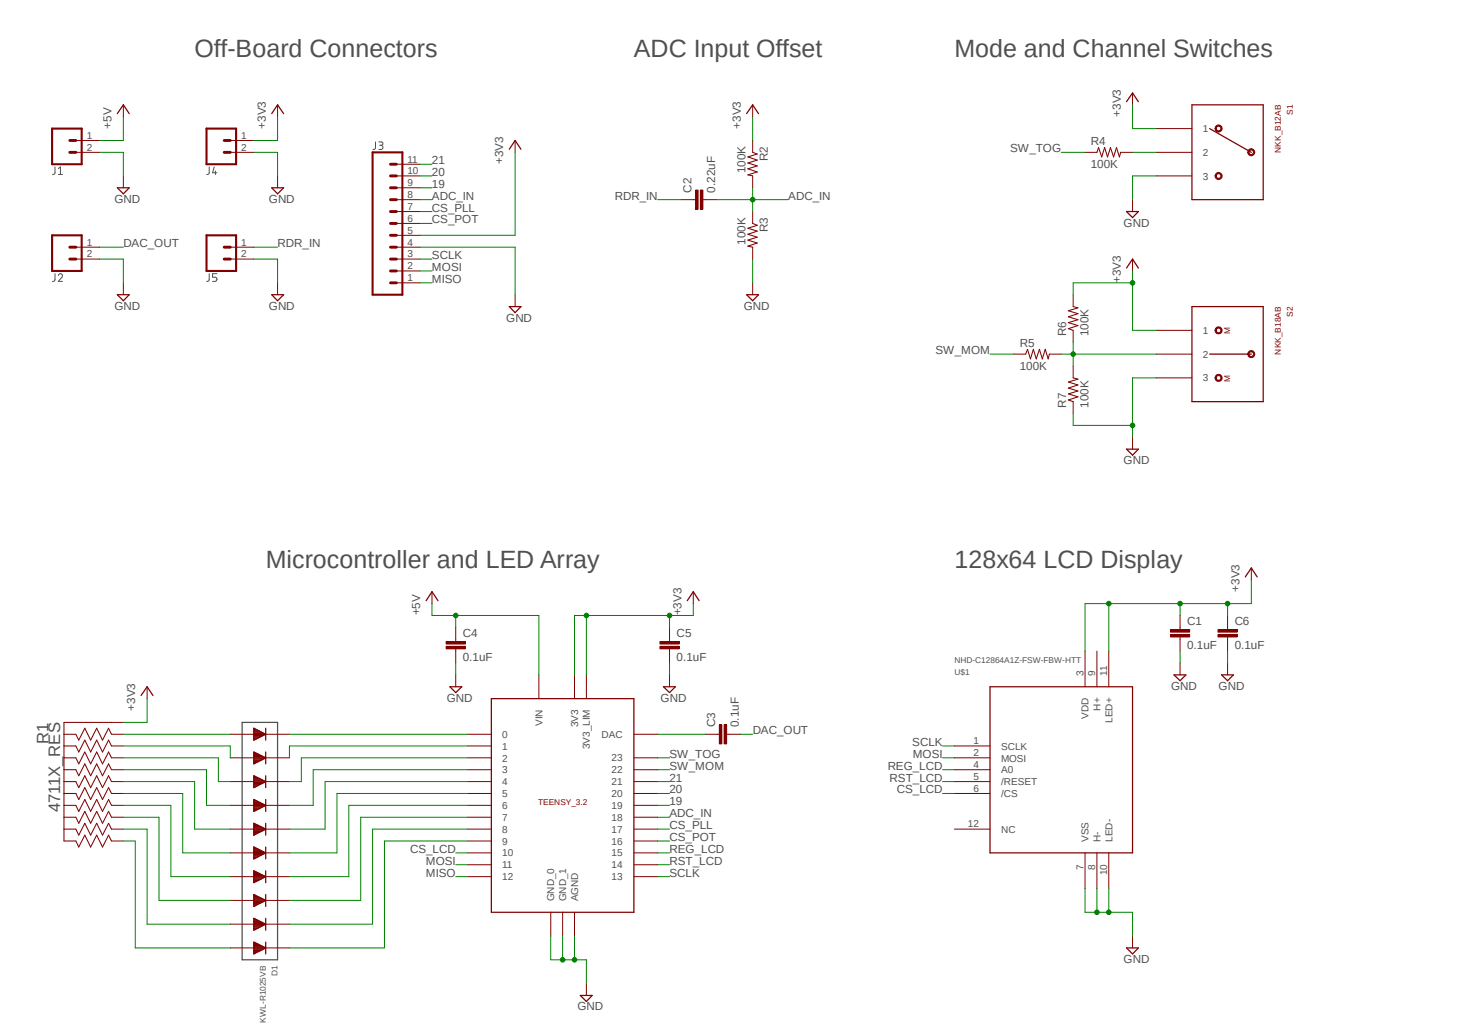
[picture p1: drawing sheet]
<svg xmlns="http://www.w3.org/2000/svg" width="297mm" height="210mm" viewBox="0 0 297 210" stroke-linecap="round" stroke-linejoin="round" font-family="sans-serif">
<path d="M6.3 6.4l256.9 201.9M263.2 6.4l-256.9 201.9" fill="none" stroke="#fff" stroke-width=".2"/>
<path d="M49.2 146.7h7.2v48.2h-7.2z" fill="none" stroke="#505050" stroke-width=".25"/>
<g fill="none" stroke="#505050" stroke-width=".2">
<path d="M11.2 33.9v1.2a.38 .38 0 0 1-.5 .3M11.9 35.4h.8M11.9 34.2l.4-.3v1.5M42.5 33.9v1.2a.38 .38 0 0 1-.5 .3M43.5 33.9l-.3 1.2h.9M43.8 34.8v.6M76.3 28.8v1.2a.38 .38 0 0 1-.5 .4M77 28.8h.5a.34 .34 0 0 1 .3 .4 .34 .34 0 0 1-.3 .3h-.4M77.4 29.5a.42 .42 0 0 1 .4 .4 .42 .42 0 0 1-.4 .5h-.4M11.2 55.6v1.2a.38 .38 0 0 1-.5 .3M11.9 56a.42 .42 0 0 1 .5-.4 .42 .42 0 0 1 .2 .7l-.7 .8h.8M42.5 55.6v1.2a.38 .38 0 0 1-.5 .3"/>
<path d="M44.1 55.6h-.9v.7h.7l.2 .3-.2 .5h-.7"/>
</g>
<path d="M86.6 122l1.2-1.8 1.2 1.8M139.6 122l1.2-1.8 1.2 1.8M99.8 141.9h29v43.4h-29zM117.9 202.2h2.4l-1.2 1.2z" fill="none" stroke="#800000" stroke-width=".25"/>
<g fill="none" stroke="#800000" stroke-width=".2">
<path d="M87.8 120.2v2.4M109.5 137.1v4.8M116.7 137.1v4.8M119.1 137.1v4.8M140.8 120.2v2.4M95 149.1h4.8M95 151.5h4.8M95 153.9h4.8M95 156.3h4.8M95 158.7h4.8M128.8 149.1h4.8M128.8 153.9h4.8"/>
<path d="M128.8 156.3h4.8M128.8 158.7h4.8M145.7 149.1h.4M147.6 149.1h.5M95 161.2h4.8M95 163.6h4.8M95 166h4.8M95 168.4h4.8M95 170.8h4.8M95 173.2h4.8M95 175.6h4.8M95 178.1h4.8"/>
<path d="M128.8 161.2h4.8M128.8 163.6h4.8M128.8 166h4.8M128.8 168.4h4.8M128.8 170.8h4.8M128.8 173.2h4.8M128.8 175.6h4.8M128.8 178.1h4.8M111.9 185.3v4.8M114.3 185.3v4.8M116.7 185.3v4.8M119.1 199.8v2.4"/>
</g>
<path d="M146.1 147.2h.5v3.9h-.5z" fill-rule="evenodd" fill="#800000"/>
<path d="M146.1 147.2h.5v3.9h-.5z" fill="none" stroke="#800000" stroke-width=".2"/>
<path d="M147.1 147.2h.5v3.9h-.5z" fill-rule="evenodd" fill="#800000"/>
<g fill="none" stroke="#800000" stroke-width=".2">
<path d="M29.9 139.5v2.4M92.6 129.8v.5M92.6 131.7v.5M220.4 132.2v7.3M222.8 132.2v7.3M225.3 132.2v7.3M22.6 149.1h2.5M22.6 146.7h2.5M22.6 151.5h2.5M22.6 153.9h2.5M22.6 156.3h2.5M22.6 158.7h2.5"/>
<path d="M46.8 149.1h4.8M46.8 153.9h4.8M46.8 158.7h4.8M54 149.1h4.8M54 153.9h4.8M54 158.7h4.8M143.3 149.1h2.4M147.1 147.2h.5v3.9h-.5zM148.1 149.1h2.4M193.9 151.5h7.2M193.9 153.9h7.2M193.9 156.3h7.2"/>
<path d="M193.9 158.7h7.2M22.6 161.2h2.5M22.6 163.6h2.5M22.6 166h2.5M22.6 168.4h2.5M22.6 170.8h2.5M46.8 163.6h4.8M46.8 168.4h4.8M46.8 173.2h4.8M46.8 178.1h4.8M54 163.6h4.8M54 168.4h4.8"/>
<path d="M54 173.2h4.8M54 178.1h4.8M193.9 161.2h7.2M193.9 168.4h7.2M220.4 173.2v7.3M222.8 173.2v7.3M225.3 173.2v7.3M46.8 182.9h4.8M46.8 187.7h4.8M46.8 192.5h4.8M54 182.9h4.8M54 187.7h4.8"/>
<path d="M54 192.5h4.8"/>
</g>
<path d="M13 149.1h2.4l.6 1.2 1.2-2.4 1.2 2.4 1.2-2.4 1.2 2.4 1.3-2.4 .5 1.2M13 153.9h2.4l.6 1.3 1.2-2.5 1.2 2.5 1.2-2.5 1.2 2.5 1.3-2.5 .5 1.2M13 151.5h2.4l.6 1.2 1.2-2.4 1.2 2.4 1.2-2.4 1.2 2.4 1.3-2.4 .5 1.2M13 156.3h2.4l.6 1.3 1.2-2.4 1.2 2.4 1.2-2.4 1.2 2.4 1.3-2.4 .5 1.1M13 158.7h2.4l.6 1.3 1.2-2.4 1.2 2.4 1.2-2.4 1.2 2.4 1.3-2.4 .5 1.1M22.6 146.7h-9.6v24.1h2.4l.6 1.2 1.2-2.4 1.2 2.4 1.2-2.4 1.2 2.4 1.3-2.4 .5 1.2M13 161.2h2.4l.6 1.2 1.2-2.4 1.2 2.4 1.2-2.4 1.2 2.4 1.3-2.4 .5 1.2M13 163.6h2.4l.6 1.2 1.2-2.4 1.2 2.4 1.2-2.4 1.2 2.4 1.3-2.4 .5 1.2M13 166h2.4l.6 1.2 1.2-2.4 1.2 2.4 1.2-2.4 1.2 2.4 1.3-2.4 .5 1.2M13 168.4h2.4l.6 1.2 1.2-2.4 1.2 2.4 1.2-2.4 1.2 2.4 1.3-2.4 .5 1.2" fill="none" stroke="#800000" stroke-width=".21"/>
<g fill="none" stroke="#800000" stroke-width=".25">
<path d="M201.1 139.5h29v33.7h-29zM28.7 141.3l1.2-1.8 1.2 1.8M51.6 147.9l2.4 1.2-2.4 1.2zM51.6 152.7l2.4 1.2-2.4 1.3zM51.6 157.6l2.4 1.1-2.4 1.3zM51.6 150.2h.1M51.6 150.1h.5M51.6 149.9h.9M51.6 149.7h1.2M51.6 149.5h1.6M51.6 149.4h1.9M51.6 149.2h2.3"/>
<path d="M51.6 149h2.2M51.6 148.8h1.8M51.6 148.6h1.4M51.6 148.5h1.1M51.6 148.3h.7M51.6 148.1h.4M51.6 148h.1M51.6 155h.2M51.6 154.9h.6M51.6 154.7h.9M51.6 154.5h1.3M51.6 154.3h1.6"/>
<path d="M51.6 154.1h2M51.6 154h2.3M51.6 153.8h2.1M51.6 153.6h1.7M51.6 153.5h1.4M51.6 153.2h1M51.6 153.1h.7M51.6 152.9h.3M51.6 159.9h.3M51.6 159.7h.6M51.6 159.5h1M51.6 159.3h1.3"/>
<path d="M51.6 159.1h1.7M51.6 159h2M51.6 158.8h2.4M51.6 158.6h2M51.6 158.4h1.7M51.6 158.2h1.4M51.6 158.1h1M51.6 157.9h.6M51.6 157.7h.3M54 147.9v2.4M54 152.7v2.5M54 157.6v2.4"/>
<path d="M51.6 162.4l2.4 1.2-2.4 1.2zM51.6 167.2l2.4 1.2-2.4 1.2zM51.6 172l2.4 1.2-2.4 1.3zM51.6 176.9l2.4 1.2-2.4 1.2zM51.6 164.6h.3M51.6 164.5h.6M51.6 164.3h1M51.6 164.1h1.4M51.6 163.9h1.7M51.6 163.7h2.1M51.6 163.6h2.4M51.6 163.4h2"/>
<path d="M51.6 163.2h1.7M51.6 163h1.3M51.6 162.9h.9M51.6 162.7h.6M51.6 162.5h.2M51.6 169.6h.1M51.6 169.4h.3M51.6 169.2h.7M51.6 169.1h1.1M51.6 168.9h1.4M51.6 168.7h1.8M51.6 168.5h2.1"/>
<path d="M51.6 168.4h2.3M51.6 168.2h2M51.6 168h1.6M51.6 167.9h1.2M51.6 167.6h.9M51.6 167.5h.5M51.6 167.3h.2M51.6 174.4h.1M51.6 174.2h.4M51.6 174.1h.8M51.6 173.9h1.1M51.6 173.7h1.5"/>
<path d="M51.6 173.5h1.8M51.6 173.4h2.2M51.6 173.2h2.2M51.6 173h1.9M51.6 172.8h1.5M51.6 172.6h1.2M51.6 172.5h.9M51.6 172.3h.5M51.6 172.1h.1M51.6 179.2h.1M51.6 179h.5M51.6 178.9h.8"/>
<path d="M51.6 178.7h1.1M51.6 178.5h1.5M51.6 178.3h1.9M51.6 178.1h2.2M51.6 178h2.2M51.6 177.8h1.8M51.6 177.6h1.5M51.6 177.4h1.1M51.6 177.2h.8M51.6 177.1h.4M51.6 176.9h.1M54 162.4v2.4"/>
<path d="M54 167.2v2.4M54 172v2.5M54 176.9v2.4M51.6 181.7l2.4 1.2-2.4 1.2zM51.6 186.5l2.4 1.2-2.4 1.2zM51.6 191.3l2.4 1.2-2.4 1.3zM51.6 184h.2M51.6 183.8h.5M51.6 183.6h.9M51.6 183.5h1.2M51.6 183.3h1.6M51.6 183.1h2"/>
<path d="M51.6 183h2.3M51.6 182.8h2.2M51.6 182.6h1.8M51.6 182.4h1.4M51.6 182.2h1.1M51.6 182.1h.7M51.6 181.9h.4M51.6 181.7h.1M51.6 188.8h.2M51.6 188.6h.6M51.6 188.5h.9M51.6 188.3h1.3"/>
<path d="M51.6 188.1h1.6M51.6 187.9h2M51.6 187.7h2.3M51.6 187.6h2.1M51.6 187.4h1.7M51.6 187.2h1.4M51.6 187h1M51.6 186.9h.7M51.6 186.7h.3M51.6 193.6h.3M51.6 193.4h.6M51.6 193.3h1"/>
<path d="M51.6 193.1h1.3M51.6 192.9h1.7M51.6 192.7h2M51.6 192.5h2.4M51.6 192.4h2M51.6 192.2h1.7M51.6 192h1.3M51.6 191.8h1M51.6 191.6h.6M51.6 191.5h.3M54 181.7v2.4M54 186.5v2.4"/>
<path d="M54 191.3v2.5"/>
</g>
<path d="M90.6 130.3h3.9v.5h-3.9z" fill-rule="evenodd" fill="#800000"/>
<path d="M90.6 130.3h3.9v.5h-3.9z" fill="none" stroke="#800000" stroke-width=".2"/>
<path d="M90.6 131.3h3.9v.5h-3.9z" fill-rule="evenodd" fill="#800000"/>
<path d="M90.6 131.3h3.9v.5h-3.9zM92.6 127.4v2.4M92.6 132.2v2.5M136 129.8v.5M136 131.7v.5" fill="none" stroke="#800000" stroke-width=".2"/>
<path d="M134.1 130.3h3.9v.5h-3.9z" fill-rule="evenodd" fill="#800000"/>
<path d="M134.1 130.3h3.9v.5h-3.9z" fill="none" stroke="#800000" stroke-width=".2"/>
<path d="M134.1 131.3h3.9v.5h-3.9z" fill-rule="evenodd" fill="#800000"/>
<path d="M254.2 115.4v2.4M92.6 137.1v2.4M134.1 131.3h3.9v.5h-3.9zM136 127.4v2.4M136 132.2v2.5M136 137.1v2.4M239.7 127.4v.5M239.7 129.3v.5" fill="none" stroke="#800000" stroke-width=".2"/>
<path d="M253 117.2l1.2-1.8 1.2 1.8M91.4 139.5h2.4l-1.2 1.2zM134.8 139.5h2.4l-1.2 1.2z" fill="none" stroke="#800000" stroke-width=".25"/>
<path d="M237.8 127.9h3.9v.5h-3.9z" fill-rule="evenodd" fill="#800000"/>
<path d="M237.8 127.9h3.9v.5h-3.9z" fill="none" stroke="#800000" stroke-width=".2"/>
<path d="M237.8 128.9h3.9v.5h-3.9z" fill-rule="evenodd" fill="#800000"/>
<g fill="none" stroke="#800000" stroke-width=".2">
<path d="M15.4 28.5h4.8M15.4 30.9h4.8M25.1 35.7v2.4M152.9 28.5v2.4M152.9 35.7v2.4M15.4 50.2h4.8M15.4 52.6h4.8M25.1 57.4v2.5M140.8 40.6h.5M142.7 40.6h.6M152.9 43v2.4M152.9 50.2v2.4"/>
<path d="M237.8 128.9h3.9v.5h-3.9zM239.7 125v2.4M239.7 129.8v2.4M239.7 134.7v2.4M230.1 190.1v2.4"/>
</g>
<path d="M23.8 38.1h2.4l-1.1 1.3zM23.8 59.9h2.4l-1.1 1.2zM238.5 137.1h2.4l-1.2 1.2zM228.9 192.5h2.4l-1.2 1.3z" fill="none" stroke="#800000" stroke-width=".25"/>
<path d="M10.6 26.1h6v7.3h-6zM10.6 47.8h6v7.2h-6z" fill="none" stroke="#800000" stroke-width=".42"/>
<path d="M14.2 30.9h1.2M14.2 28.5h1.2M14.2 52.6h1.2M14.2 50.2h1.2" fill="none" stroke="#800000" stroke-width=".59"/>
<path d="M152.9 30.9l.9 .4-1.9 .6 1.9 .6-1.9 .6 1.9 .6-1.9 .6 1.9 .6-1.9 .6 1 .2M152.9 45.4l.9 .4-1.9 .6 1.9 .5-1.9 .7 1.9 .6-1.9 .6 1.9 .6-1.9 .6 1 .2" fill="none" stroke="#800000" stroke-width=".21"/>
<path d="M141.3 38.6h.5v3.9h-.5z" fill-rule="evenodd" fill="#800000"/>
<path d="M141.3 38.6h.5v3.9h-.5z" fill="none" stroke="#800000" stroke-width=".2"/>
<path d="M142.3 38.6h.5v3.9h-.5z" fill-rule="evenodd" fill="#800000"/>
<g fill="none" stroke="#800000" stroke-width=".2">
<path d="M25.1 21.3v2.4M46.8 28.5h4.8M46.8 30.9h4.8M56.4 21.3v2.4M56.4 35.7v2.4M80.5 38.1h4.8M80.5 35.7h4.8M80.5 33.4h4.8M104.6 28.5v2.4M142.3 38.6h.5v3.9h-.5zM152.9 21.3v2.4M234.9 30.9h7.2"/>
<path d="M234.9 35.7h7.2M234.9 26.1h7.2M46.8 50.2h4.8M46.8 52.6h4.8M56.4 57.4v2.5M80.5 40.6h4.8M80.5 50.2h4.8M80.5 52.6h4.8M80.5 57.4h4.8M80.5 55h4.8M80.5 47.8h4.8M80.5 45.4h4.8"/>
<path d="M80.5 43h4.8M104.6 59.9v2.4M138.4 40.6h2.4M143.3 40.6h2.4M152.9 57.4v2.5"/>
</g>
<path d="M23.8 23.1l1.3-1.8 1.1 1.8M55.2 38.1h2.4l-1.2 1.3zM55.2 23.1l1.2-1.8 1.2 1.8M103.5 30.3l1.1-1.8 1.2 1.8M151.7 23.1l1.2-1.8 1.2 1.8M242.1 21.3h14.5v19.3h-14.5zM55.2 59.9h2.4l-1.2 1.2zM151.7 59.9h2.4l-1.2 1.2zM103.5 62.3h2.3l-1.2 1.2z" fill="none" stroke="#800000" stroke-width=".25"/>
<path d="M42 26.1h6v7.3h-6zM75.7 30.9h6v29h-6zM42 47.8h6v7.2h-6z" fill="none" stroke="#800000" stroke-width=".42"/>
<g fill="none" stroke="#800000" stroke-width=".59">
<path d="M45.6 30.9h1.2M45.6 28.5h1.2M79.3 38.1h1.2M79.3 35.7h1.2M79.3 33.4h1.2M45.6 52.6h1.2M45.6 50.2h1.2M79.3 52.6h1.2M79.3 50.2h1.2M79.3 55h1.2M79.3 57.4h1.2M79.3 47.8h1.2"/>
<path d="M79.3 45.4h1.2M79.3 43h1.2M79.3 40.6h1.2"/>
</g>
<path d="M253.8 30.3a.71 .71 0 0 1 1.1 .4 .71 .71 0 0 1-.6 .9 .71 .71 0 0 1-.8-.7h.2a.47 .47 0 0 1 .5-.5 .47 .47 0 0 1 .4 .6 .47 .47 0 0 1-.6 .3l-.3-.4h-.2l.1-.3z" fill-rule="evenodd" fill="#800000"/>
<path d="M253.8 30.3a.71 .71 0 0 1 1.1 .4 .71 .71 0 0 1-.6 .9 .71 .71 0 0 1-.8-.7h.2a.47 .47 0 0 1 .5-.5 .47 .47 0 0 1 .4 .6 .47 .47 0 0 1-.6 .3l-.3-.4h-.2l.1-.3z" fill="none" stroke="#800000" stroke-width=".2"/>
<path d="M247.2 25.5a.73 .73 0 0 1 1 .3 .73 .73 0 0 1-.5 1 .73 .73 0 0 1-.9-.7h.3a.48 .48 0 0 1 .6-.5 .48 .48 0 0 1 .3 .7 .48 .48 0 0 1-.7 .2l-.2-.4h-.3l.1-.4z" fill-rule="evenodd" fill="#800000"/>
<path d="M247.2 25.5a.73 .73 0 0 1 1 .3 .73 .73 0 0 1-.5 1 .73 .73 0 0 1-.9-.7h.3a.48 .48 0 0 1 .6-.5 .48 .48 0 0 1 .3 .7 .48 .48 0 0 1-.7 .2l-.2-.4h-.3l.1-.4z" fill="none" stroke="#800000" stroke-width=".2"/>
<path d="M247.2 35.1a.73 .73 0 0 1 1 .4 .73 .73 0 0 1-.5 1 .73 .73 0 0 1-.9-.8h.3a.48 .48 0 0 1 .6-.4 .48 .48 0 0 1 .3 .6 .48 .48 0 0 1-.7 .3l-.2-.5h-.3z" fill-rule="evenodd" fill="#800000"/>
<path d="M247.2 35.1a.73 .73 0 0 1 1 .4 .73 .73 0 0 1-.5 1 .73 .73 0 0 1-.9-.8h.3a.48 .48 0 0 1 .6-.4 .48 .48 0 0 1 .3 .6 .48 .48 0 0 1-.7 .3l-.2-.5h-.3zM234.9 67.1h7.2M234.9 71.9h7.2M234.9 76.8h7.2" fill="none" stroke="#800000" stroke-width=".2"/>
<path d="M245.7 26.1l8.5 4.8M242.1 62.3h14.5v19.3h-14.5z" fill="none" stroke="#800000" stroke-width=".25"/>
<path d="M253.8 71.3a.72 .72 0 0 1 1.1 .3 .72 .72 0 0 1-.5 1 .72 .72 0 0 1-.9-.7h.2a.48 .48 0 0 1 .6-.4 .48 .48 0 0 1 .3 .7 .48 .48 0 0 1-.8 0l-.1-.3h-.2z" fill-rule="evenodd" fill="#800000"/>
<path d="M253.8 71.3a.72 .72 0 0 1 1.1 .3 .72 .72 0 0 1-.5 1 .72 .72 0 0 1-.9-.7h.2a.48 .48 0 0 1 .6-.4 .48 .48 0 0 1 .3 .7 .48 .48 0 0 1-.8 0l-.1-.3h-.2z" fill="none" stroke="#800000" stroke-width=".2"/>
<path d="M247.2 66.5a.73 .73 0 0 1 1 .2 .73 .73 0 0 1-.3 1 .73 .73 0 0 1-1-.2l-.1-.4h.3a.48 .48 0 0 1 .6-.4 .48 .48 0 0 1 .3 .6 .48 .48 0 0 1-.7 .2l-.2-.4h-.3z" fill-rule="evenodd" fill="#800000"/>
<path d="M247.2 66.5a.73 .73 0 0 1 1 .2 .73 .73 0 0 1-.3 1 .73 .73 0 0 1-1-.2l-.1-.4h.3a.48 .48 0 0 1 .6-.4 .48 .48 0 0 1 .3 .6 .48 .48 0 0 1-.7 .2l-.2-.4h-.3z" fill="none" stroke="#800000" stroke-width=".2"/>
<path d="M247.2 76.1a.73 .73 0 0 1 1 .3 .73 .73 0 0 1-.3 1 .73 .73 0 0 1-1-.3l-.1-.3h.3a.49 .49 0 0 1 .6-.5 .49 .49 0 0 1 .3 .7 .49 .49 0 0 1-.7 .2l-.2-.4h-.3z" fill-rule="evenodd" fill="#800000"/>
<g fill="none" stroke="#800000" stroke-width=".2">
<path d="M230.1 18.9v2.4M220.4 30.9h2.4M227.7 30.9h2.4M218 59.9v2.4M230.1 40.6v2.4M230.1 52.6v2.4M206 71.9h2.4M213.2 71.9h2.4M218 67.1v2.4M218 74.3v2.5M247.2 76.1a.73 .73 0 0 1 1 .3 .73 .73 0 0 1-.3 1 .73 .73 0 0 1-1-.3l-.1-.3h.3a.49 .49 0 0 1 .6-.5 .49 .49 0 0 1 .3 .7 .49 .49 0 0 1-.7 .2l-.2-.4h-.3zM218 81.6v2.4"/>
<path d="M230.1 88.8v2.4M249.4 127.4v.5M249.4 129.3v.5"/>
</g>
<path d="M228.9 20.7l1.2-1.8 1.2 1.8M228.9 43h2.4l-1.2 1.2zM228.9 54.4l1.2-1.8 1.2 1.8M245.7 71.9h8.5M228.9 91.2h2.4l-1.2 1.3z" fill="none" stroke="#800000" stroke-width=".25"/>
<path d="M222.8 30.9l.4-.9 .6 1.9 .6-1.9 .6 1.9 .6-1.9 .6 1.9 .6-1.9 .6 1.9 .3-1M208.4 71.9l.3-.9 .6 1.9 .6-1.9 .6 1.9 .7-1.9 .6 1.9 .5-1.9 .6 1.9 .3-1M218 62.3l1 .2-2 .6 2 .6-2 .6 2 .6-2 .6 2 .6-2 .7 1 .3M218 76.8l1 .2-2 .6 2 .6-2 .6 2 .6-2 .6 2 .6-2 .6 1 .4" fill="none" stroke="#800000" stroke-width=".21"/>
<path d="M247.4 127.9h3.9v.5h-3.9z" fill-rule="evenodd" fill="#800000"/>
<path d="M247.4 127.9h3.9v.5h-3.9z" fill="none" stroke="#800000" stroke-width=".2"/>
<path d="M247.4 128.9h3.9v.5h-3.9z" fill-rule="evenodd" fill="#800000"/>
<path d="M247.4 128.9h3.9v.5h-3.9zM249.4 125v2.4M249.4 129.8v2.4M249.4 134.7v2.4" fill="none" stroke="#800000" stroke-width=".2"/>
<path d="M248.2 137.1h2.4l-1.2 1.2z" fill="none" stroke="#800000" stroke-width=".25"/>
<path d="M111.9 190.1v4.8h4.8v-4.8M114.3 190.1v4.8" fill="none" stroke="#008000" stroke-width=".2"/>
<circle cx="114.3" cy="194.9" r=".46" fill="#008000"/>
<g fill="none" stroke="#008000" stroke-width=".2">
<path d="M116.7 194.9h2.4v4.9"/>
<circle cx="114.3" cy="194.9" r=".46"/>
</g>
<circle cx="116.7" cy="194.9" r=".46" fill="#008000"/>
<g fill="none" stroke="#008000" stroke-width=".2">
<path d="M92.6 134.7v2.4M136 134.7v2.4M239.7 132.2v2.5M220.4 180.5v4.8h9.7v4.8M222.8 180.5v4.8"/>
<circle cx="116.7" cy="194.9" r=".46"/>
</g>
<circle cx="222.8" cy="185.3" r=".46" fill="#008000"/>
<g fill="none" stroke="#008000" stroke-width=".2">
<path d="M225.3 180.5v4.8"/>
<circle cx="222.8" cy="185.3" r=".46"/>
</g>
<circle cx="225.3" cy="185.3" r=".46" fill="#008000"/>
<g fill="none" stroke="#008000" stroke-width=".2">
<path d="M20.2 30.9h4.9v4.8M51.6 30.9h4.8v4.8M20.2 52.6h4.9v4.8M51.6 52.6h4.8v4.8M85.3 50.2h19.3v9.7M152.9 52.6v4.8M234.9 76.8h-4.8v12M218 84v2.4h12.1"/>
<circle cx="225.3" cy="185.3" r=".46"/>
</g>
<circle cx="230.1" cy="86.4" r=".46" fill="#008000"/>
<g fill="none" stroke="#008000" stroke-width=".2">
<path d="M234.9 35.7h-4.8v4.9M87.8 122.6v2.4h21.7v12.1M92.6 125v2.4M249.4 132.2v2.5"/>
<circle cx="230.1" cy="86.4" r=".46"/>
</g>
<circle cx="92.6" cy="125" r=".46" fill="#008000"/>
<g fill="none" stroke="#008000" stroke-width=".2">
<path d="M25.1 23.7v4.8h-4.9M119.1 125v12.1M136 125h-19.3v12.1M140.8 122.6v2.4"/>
<circle cx="92.6" cy="125" r=".46"/>
</g>
<circle cx="119.1" cy="125" r=".46" fill="#008000"/>
<g fill="none" stroke="#008000" stroke-width=".2">
<path d="M140.8 125h-4.8v2.4"/>
<circle cx="119.1" cy="125" r=".46"/>
</g>
<circle cx="136" cy="125" r=".46" fill="#008000"/>
<g fill="none" stroke="#008000" stroke-width=".2">
<path d="M56.4 23.7v4.8h-4.8M152.9 23.7v4.8M218 57.4h12.1M230.1 55v12.1h4.8M29.9 141.9v4.8h-4.8"/>
<circle cx="136" cy="125" r=".46"/>
</g>
<circle cx="230.1" cy="57.4" r=".46" fill="#008000"/>
<g fill="none" stroke="#008000" stroke-width=".2">
<path d="M230.1 21.3v4.8h4.8M218 57.4v2.5M254.2 117.8v4.8h-28.9M239.7 122.6v2.4"/>
<circle cx="230.1" cy="57.4" r=".46"/>
</g>
<circle cx="239.7" cy="122.6" r=".46" fill="#008000"/>
<g fill="none" stroke="#008000" stroke-width=".2">
<path d="M220.4 122.6h4.9v9.6"/>
<circle cx="239.7" cy="122.6" r=".46"/>
</g>
<circle cx="225.3" cy="122.6" r=".46" fill="#008000"/>
<g fill="none" stroke="#008000" stroke-width=".2">
<path d="M220.4 122.6v9.6M249.4 122.6v2.4"/>
<circle cx="225.3" cy="122.6" r=".46"/>
</g>
<circle cx="249.4" cy="122.6" r=".46" fill="#008000"/>
<g fill="none" stroke="#008000" stroke-width=".2">
<path d="M104.6 30.9v16.9h-19.3M152.9 38.1v4.9M85.3 55h2.5M85.3 57.4h2.5M85.3 52.6h2.5M85.3 45.4h2.5M85.3 43h2.5M145.7 40.6h7.2M25.1 149.1h21.7M25.1 151.5h21.7v2.4M25.1 153.9h19.3v4.8h2.4M25.1 158.7h14.4v9.7h7.3"/>
<path d="M25.1 156.3h16.9v7.3h4.8M58.8 149.1h36.2M95 151.5h-36.2v2.4M95 153.9h-33.8v4.8h-2.4M95 158.7h-29v9.7h-7.2M95 156.3h-31.4v7.3h-4.8M133.6 149.1h9.7M191.5 151.5h2.4M191.5 153.9h2.4M191.5 158.7h2.4M191.5 156.3h2.4M25.1 163.6h9.6v14.5h12.1"/>
<path d="M25.1 168.4h4.8v19.3h16.9M25.1 161.2h12v12h9.7M25.1 166h7.2v16.9h14.5M25.1 170.8h2.4v21.7h19.3M92.6 173.2h2.4M92.6 178.1h2.4M92.6 175.6h2.4M95 163.6h-24.1v14.5h-12.1M95 168.4h-19.3v19.3h-16.9M95 161.2h-26.5v12h-9.7M95 166h-21.7v16.9h-14.5M95 170.8h-16.9v21.7h-19.3"/>
<path d="M133.6 168.4h2.4M133.6 173.2h2.4M133.6 178.1h2.4M133.6 170.8h2.4M133.6 175.6h2.4M191.5 161.2h2.4"/>
<circle cx="249.4" cy="122.6" r=".46"/>
</g>
<circle cx="152.9" cy="40.6" r=".46" fill="#008000"/>
<g fill="none" stroke="#008000" stroke-width=".2">
<path d="M85.3 38.1h2.5M85.3 35.7h2.5M85.3 33.4h2.5M215.6 30.9h4.8M20.2 50.2h4.9M51.6 50.2h4.8M85.3 40.6h2.5M133.6 40.6h4.8M152.9 40.6h7.2M201.1 71.9h4.9M215.6 71.9h19.3M218 71.9v2.4"/>
<path d="M133.6 158.7h2.4M133.6 153.9h2.4M133.6 156.3h2.4M150.5 149.1h2.4M133.6 166h2.4M133.6 163.6h2.4M133.6 161.2h2.4"/>
<circle cx="152.9" cy="40.6" r=".46"/>
</g>
<circle cx="218" cy="71.9" r=".46" fill="#008000"/>
<g fill="none" stroke="#008000" stroke-width=".2">
<path d="M230.1 30.9h4.8M218 69.5v2.4"/>
<circle cx="218" cy="71.9" r=".46"/>
</g>
<g font-size="5.1" fill="#505050">
<text x="39.5" y="11.6">Off-Board Connectors</text>
<text x="128.8" y="11.6">ADC Input Offset</text>
<text x="193.9" y="11.6">Mode and Channel Switches</text>
<text x="54" y="115.4">Microcontroller and LED Array</text>
<text x="193.9" y="115.4">128x64 LCD Display</text>
</g>
<g font-size="3.4" fill="#505050">
<text x="9.8" y="151" transform="rotate(-90 9.8 151)">R1</text>
<text x="12.2" y="165" transform="rotate(-90 12.2 165)">4711X_RES</text>
</g>
<g font-size="2.4" fill="#505050">
<text x="227.7" y="23.7" transform="rotate(-90 227.7 23.7)">+3V3</text>
<text x="22.6" y="26.1" transform="rotate(-90 22.6 26.1)">+5V</text>
<text x="54" y="26.1" transform="rotate(-90 54 26.1)">+3V3</text>
<text x="150.5" y="26.1" transform="rotate(-90 150.5 26.1)">+3V3</text>
<text x="221.6" y="29.5">R4</text>
<text x="87.8" y="35.8">20</text>
<text x="87.8" y="33.4">21</text>
<text x="102.2" y="33.4" transform="rotate(-90 102.2 33.4)">+3V3</text>
<text x="151.5" y="35.2" transform="rotate(-90 151.5 35.2)">100K</text>
<text x="156" y="32.7" transform="rotate(-90 156 32.7)">R2</text>
<text x="205.2" y="30.9">SW_TOG</text>
<text x="221.6" y="34.1">100K</text>
<text x="23.2" y="41.2">GND</text>
<text x="54.6" y="41.2">GND</text>
<text x="87.8" y="40.6">ADC_IN</text>
<text x="87.8" y="38.2">19</text>
<text x="124.9" y="40.6">RDR_IN</text>
<text x="140.5" y="39.1" transform="rotate(-90 140.5 39.1)">C2</text>
<text x="145.3" y="39.1" transform="rotate(-90 145.3 39.1)">0.22uF</text>
<text x="160.1" y="40.6">ADC_IN</text>
<text x="87.8" y="45.4">CS_POT</text>
<text x="87.8" y="43">CS_PLL</text>
<text x="156" y="47.2" transform="rotate(-90 156 47.2)">R3</text>
<text x="228.3" y="46">GND</text>
<text x="25.1" y="50.2">DAC_OUT</text>
<text x="56.4" y="50.2">RDR_IN</text>
<text x="87.8" y="52.6">SCLK</text>
<text x="151.5" y="49.7" transform="rotate(-90 151.5 49.7)">100K</text>
<text x="87.8" y="55">MOSI</text>
<text x="87.8" y="57.4">MISO</text>
<text x="227.7" y="57.4" transform="rotate(-90 227.7 57.4)">+3V3</text>
<text x="23.2" y="62.9">GND</text>
<text x="54.6" y="62.9">GND</text>
<text x="102.8" y="65.3">GND</text>
<text x="151.1" y="62.9">GND</text>
<text x="190" y="71.9">SW_MOM</text>
<text x="207.2" y="70.5">R5</text>
<text x="216.6" y="68.3" transform="rotate(-90 216.6 68.3)">R6</text>
<text x="221.2" y="68.3" transform="rotate(-90 221.2 68.3)">100K</text>
<text x="207.2" y="75.1">100K</text>
<text x="216.6" y="82.8" transform="rotate(-90 216.6 82.8)">R7</text>
<text x="221.2" y="82.8" transform="rotate(-90 221.2 82.8)">100K</text>
<text x="228.3" y="94.2">GND</text>
<text x="85.3" y="125" transform="rotate(-90 85.3 125)">+5V</text>
<text x="138.4" y="125" transform="rotate(-90 138.4 125)">+3V3</text>
<text x="251.8" y="120.2" transform="rotate(-90 251.8 120.2)">+3V3</text>
<text x="94" y="129.5">C4</text>
<text x="137.5" y="129.5">C5</text>
<text x="241.2" y="131.9">0.1uF</text>
<text x="241.2" y="127">C1</text>
<text x="250.8" y="131.9">0.1uF</text>
<text x="250.8" y="127">C6</text>
<text x="94" y="134.3">0.1uF</text>
<text x="137.5" y="134.3">0.1uF</text>
<text x="90.8" y="142.5">GND</text>
<text x="134.2" y="142.5">GND</text>
<text x="237.9" y="140.1">GND</text>
<text x="247.6" y="140.1">GND</text>
<text x="27.5" y="144.3" transform="rotate(-90 27.5 144.3)">+3V3</text>
<text x="145.3" y="147.7" transform="rotate(-90 145.3 147.7)">C3</text>
<text x="150.1" y="147.7" transform="rotate(-90 150.1 147.7)">0.1uF</text>
<text x="152.9" y="149.1">DAC_OUT</text>
<text x="136" y="154">SW_TOG</text>
<text x="185.3" y="151.6">SCLK</text>
<text x="185.4" y="154">MOSI</text>
<text x="136" y="161.2">20</text>
<text x="136" y="158.8">21</text>
<text x="136" y="156.3">SW_MOM</text>
<text x="180.3" y="156.3">REG_LCD</text>
<text x="180.7" y="158.8">RST_LCD</text>
<text x="182.2" y="161.2">CS_LCD</text>
<text x="136" y="166">ADC_IN</text>
<text x="136" y="163.6">19</text>
<text x="83.3" y="173.2">CS_LCD</text>
<text x="136" y="173.2">REG_LCD</text>
<text x="136" y="170.8">CS_POT</text>
<text x="136" y="168.4">CS_PLL</text>
<text x="86.5" y="175.6">MOSI</text>
<text x="86.5" y="178.1">MISO</text>
<text x="136" y="175.6">RST_LCD</text>
<text x="136" y="178.1">SCLK</text>
<text x="228.3" y="195.5">GND</text>
<text x="117.3" y="205.2">GND</text>
</g>
<g font-size="2" fill="#505050">
<text x="17.6" y="28.2">1</text>
<text x="49" y="28.2">1</text>
<text x="244.3" y="26.8">1</text>
<text x="17.6" y="30.6">2</text>
<text x="49" y="30.6">2</text>
<text x="82.8" y="35.4">10</text>
<text x="82.8" y="33">11</text>
<text x="244.3" y="31.7">2</text>
<text x="82.8" y="40.3">8</text>
<text x="82.8" y="37.8">9</text>
<text x="244.3" y="36.5">3</text>
<text x="82.8" y="47.5">5</text>
<text x="82.8" y="45">6</text>
<text x="82.8" y="42.6">7</text>
<text x="17.6" y="49.9">1</text>
<text x="17.6" y="52.3">2</text>
<text x="49" y="49.9">1</text>
<text x="49" y="52.3">2</text>
<text x="82.8" y="52.3">3</text>
<text x="82.8" y="49.9">4</text>
<text x="82.8" y="57.1">1</text>
<text x="82.8" y="54.7">2</text>
<text x="244.3" y="67.8">1</text>
<text x="244.3" y="72.6">2</text>
<text x="244.3" y="77.5">3</text>
<text x="220.1" y="137.2" transform="rotate(-90 220.1 137.2)">3</text>
<text x="222.5" y="137.2" transform="rotate(-90 222.5 137.2)">9</text>
<text x="224.9" y="137.2" transform="rotate(-90 224.9 137.2)">11</text>
<text x="102" y="149.9">0</text>
<text x="110.2" y="147.5" transform="rotate(-90 110.2 147.5)">VIN</text>
<text x="117.4" y="147.7" transform="rotate(-90 117.4 147.7)">3V3</text>
<text x="122.2" y="149.8">DAC</text>
<text x="221.2" y="146" transform="rotate(-90 221.2 146)">VDD</text>
<text x="223.6" y="144.4" transform="rotate(-90 223.6 144.4)">H+</text>
<text x="226" y="146.9" transform="rotate(-90 226 146.9)">LED+</text>
<text x="102" y="152.3">1</text>
<text x="102" y="154.7">2</text>
<text x="119.8" y="152.2" transform="rotate(-90 119.8 152.2)">3V3_LIM</text>
<text x="124.2" y="154.6">23</text>
<text x="197.8" y="151.2">1</text>
<text x="197.8" y="153.6">2</text>
<text x="203.4" y="152.3">SCLK</text>
<text x="203.4" y="154.7">MOSI</text>
<text x="102" y="157.1">3</text>
<text x="102" y="159.5">4</text>
<text x="102" y="161.9">5</text>
<text x="124.2" y="161.9">20</text>
<text x="124.2" y="159.5">21</text>
<text x="124.2" y="157.1">22</text>
<text x="197.8" y="156">4</text>
<text x="197.8" y="158.4">5</text>
<text x="197.8" y="160.8">6</text>
<text x="203.4" y="157.1">A0</text>
<text x="203.4" y="159.5">/RESET</text>
<text x="203.4" y="161.9">/CS</text>
<text x="102" y="164.3">6</text>
<text x="102" y="166.7">7</text>
<text x="124.2" y="166.7">18</text>
<text x="124.2" y="164.3">19</text>
<text x="102" y="169.1">8</text>
<text x="102" y="171.5">9</text>
<text x="102" y="173.9">10</text>
<text x="124.2" y="173.9">15</text>
<text x="124.2" y="171.5">16</text>
<text x="124.2" y="169.1">17</text>
<text x="196.6" y="168.1">12</text>
<text x="203.4" y="169.1">NC</text>
<text x="221.2" y="171" transform="rotate(-90 221.2 171)">VSS</text>
<text x="223.6" y="171" transform="rotate(-90 223.6 171)">H-</text>
<text x="226" y="171" transform="rotate(-90 226 171)">LED-</text>
<text x="102" y="176.4">11</text>
<text x="102" y="178.8">12</text>
<text x="124.2" y="178.8">13</text>
<text x="124.2" y="176.4">14</text>
<text x="220.1" y="176.6" transform="rotate(-90 220.1 176.6)">7</text>
<text x="222.5" y="176.6" transform="rotate(-90 222.5 176.6)">8</text>
<text x="224.9" y="177.8" transform="rotate(-90 224.9 177.8)">10</text>
<text x="112.6" y="183.1" transform="rotate(-90 112.6 183.1)">GND_0</text>
<text x="115" y="183.1" transform="rotate(-90 115 183.1)">GND_1</text>
<text x="117.4" y="183.1" transform="rotate(-90 117.4 183.1)">AGND</text>
</g>
<g font-size="1.7" fill="#800000">
<text x="262.6" y="23.4" transform="rotate(-90 262.6 23.4)">S1</text>
<text x="260.2" y="31" transform="rotate(-90 260.2 31)">NKK_B12AB</text>
<text x="262.6" y="64.3" transform="rotate(-90 262.6 64.3)">S2</text>
<text x="249.9" y="67.9" transform="rotate(-90 249.9 67.9)">M</text>
<text x="249.9" y="77.6" transform="rotate(-90 249.9 77.6)">M</text>
<text x="260.2" y="72" transform="rotate(-90 260.2 72)">NKK_B18AB</text>
<text x="109.3" y="163.6">TEENSY_3.2</text>
</g>
<g font-size="1.7" fill="#505050">
<text x="193.9" y="134.7">NHD-C12864A1Z-FSW-FBW-HTT</text>
<text x="193.9" y="137.1">U$1</text>
<text x="56.4" y="198.3" transform="rotate(-90 56.4 198.3)">D1</text>
<text x="54" y="207.7" transform="rotate(-90 54 207.7)">KWL-R1025VB</text>
</g>
</svg>
